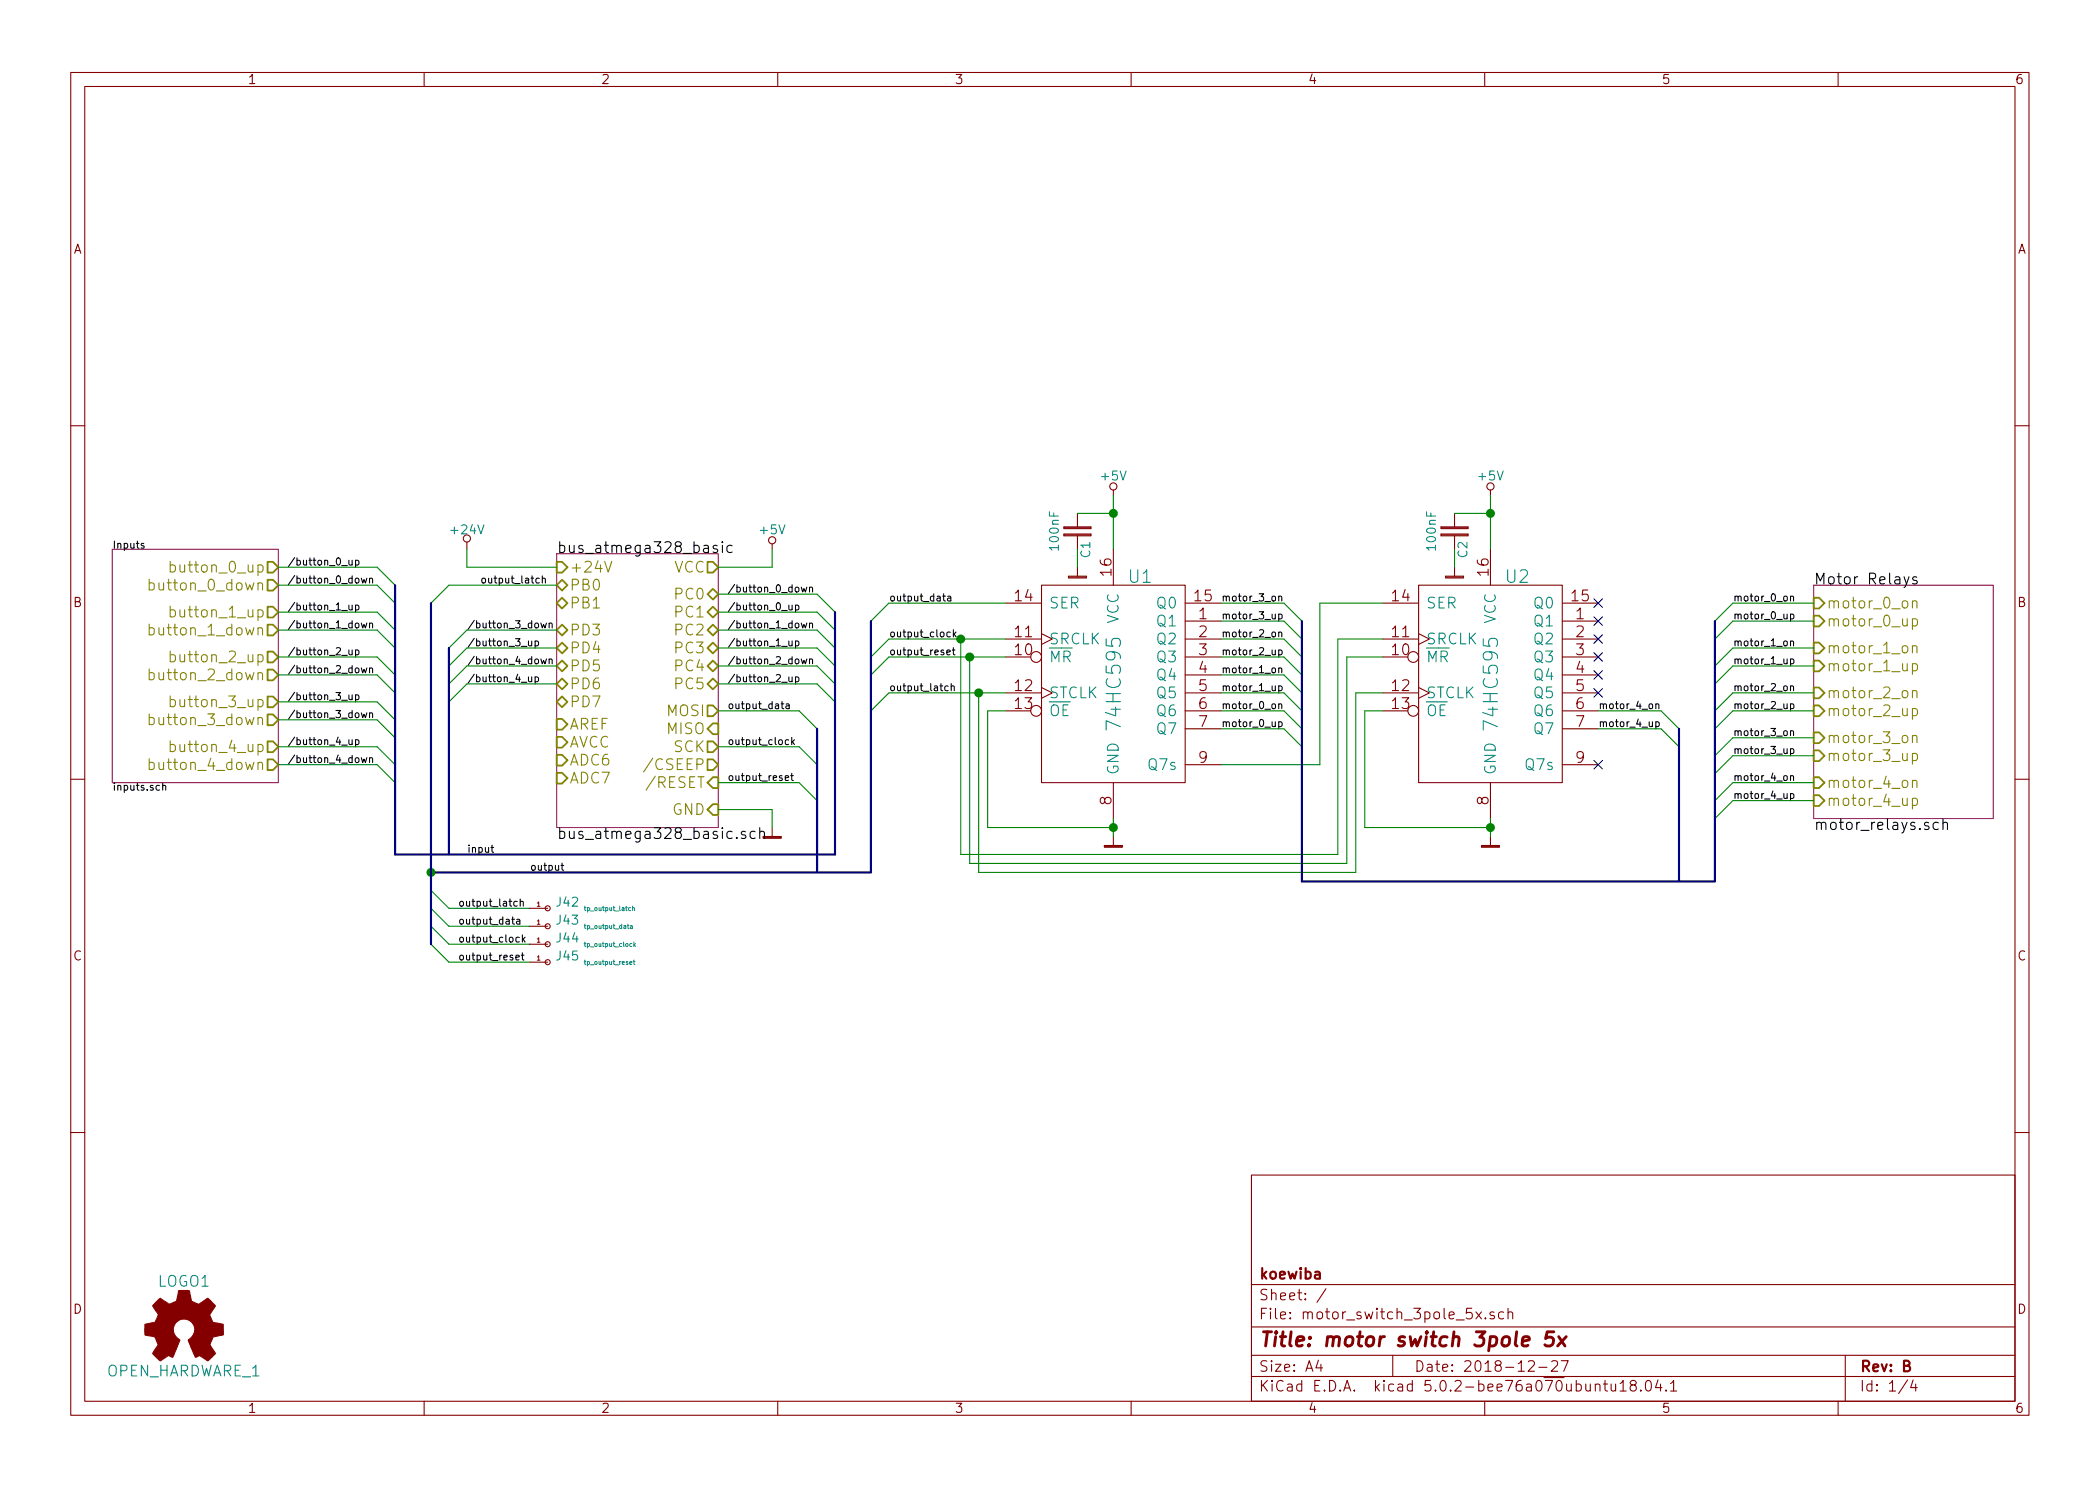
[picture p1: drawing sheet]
<svg xmlns="http://www.w3.org/2000/svg" width="297mm" height="210mm" viewBox="0 0 297 210" stroke-linecap="round" stroke-linejoin="round" font-family="sans-serif">
<g fill="none" stroke="#840000" stroke-width=".15">
<path d="M10 10.3h277v189.9h-277zM12 12.2h273v186.1h-273zM60 10.3v1.9M110 10.3v1.9M160 10.3v1.9M210 10.3v1.9M260 10.3v1.9M10 60.2h2M66 76.7v1M109.2 77v.7M150.5 74.7h3.8M150.5 74.5h3.8v.3h-3.8z"/>
<path d="M150.5 75.6h3.8v.2h-3.8zM150.5 75.7h3.8M152.4 72.6v1.9M152.4 75.8v1.9M157.5 69.3v.8M157.5 77.7v5.1M203.8 74.7h3.8M203.8 74.5h3.8v.3h-3.8zM203.8 75.6h3.8v.2h-3.8zM203.8 75.7h3.8M205.7 72.6v1.9M205.7 75.8v1.9"/>
<path d="M210.8 69.3v.8M210.8 77.7v5.1M285 60.2h2M142.2 90.4h5.1M142.2 93h3.6M142.2 98h5.1M142.2 85.3h5.1M147.3 82.8h20.3v27.9h-20.3zM147.3 89.7l1.5 .7-1.5 .8M147.3 97.3l1.5 .7-1.5 .8M151.1 81.7h2.6M151.1 81.5h2.6v.3h-2.6z"/>
<path d="M152.4 80.3v1.2M167.6 87.9h5.1M167.6 90.4h5.1M167.6 93h5.1M167.6 95.5h5.1M167.6 98h5.1M167.6 85.3h5.1M195.6 90.4h5.1M195.6 93h3.5M195.6 98h5.1M195.6 85.3h5.1M200.7 82.8h20.3v27.9h-20.3z"/>
<path d="M200.7 89.7l1.5 .7-1.5 .8M200.7 97.3l1.5 .7-1.5 .8M204.5 81.7h2.5M204.5 81.5h2.5v.3h-2.5zM205.7 80.3v1.2M221 87.9h5.1M221 90.4h5.1M221 93h5.1M221 95.5h5.1M221 98h5.1M221 85.3h5.1M10 110.3h2"/>
<path d="M107.9 118.5h2.6M107.9 118.4h2.6v.2h-2.6zM109.2 117.1v1.3M142.2 100.6h3.6M156.2 119.8h2.5M156.2 119.6h2.5v.3h-2.5zM157.5 118.4v1.2M157.5 110.7v5.1M167.6 100.6h5.1M167.6 103.1h5.1M167.6 108.2h5.1M195.6 100.6h3.5"/>
<path d="M209.5 119.8h2.6M209.5 119.6h2.6v.3h-2.6zM210.8 118.4v1.2M210.8 110.7v5.1M221 100.6h5.1M221 103.1h5.1M221 108.2h5.1M285 110.3h2M74.9 128.5h2.6M74.9 131.1h2.6M74.9 133.6h2.6M74.9 136.1h2.6"/>
<path d="M10 160.2h2M177 166.3h108v32h-108zM285 160.2h2M60 198.3v1.9M110 198.3v1.9M160 198.3v1.9M177 194.8h108M177 191.8h108M177 187.8h108M177 181.8h108M186.5 192.5l-.4 1h1M186.8 193v1"/>
<path d="M187.6 182.3l-1.3 2M197 191.8v3M208.8 185.6l.7 1M209.5 185.6l-.7 1M210 198.3v1.9M210.1 186.5h.1l-.1 .1-.1-.1h.1v.1M211.3 185.7a.37 .37 0 0 0-.6 .1v.1a.54 .54 0 0 0 .6 .3l.1 .1-.1 .2-.1 .1-.5-.1M212.7 185.7l-.5-.1-.2 .3v.6l.2 .1 .5-.1M213.3 185.7a.41 .41 0 0 1 .7 .1v.8M213.3 185.1v1.5M216.2 192.7l.2-.2 .5 .1a.4 .4 0 0 1 .1 .6l-.9 .8h.9M217.7 193.5h1.1"/>
<path d="M219.5 192.7l.2-.2h.3a.41 .41 0 0 1 .3 .7l-.9 .8h.9M220.8 192.5h1l-.6 1.5M226.8 195.8h.6M227 195.3v1.3l.2 .2h.2M227.9 195.8v.9a.45 .45 0 0 0 .6 0M228.5 195.8v1M229.2 195.8l.4-.5v1.5M229.2 196.8h.8M230.9 196l-.2-.2-.1-.2a.47 .47 0 0 1 .6-.3l.2 .3v.2l-.7 .2a.48 .48 0 0 0 0 .7 .51 .51 0 0 0 .7 0 .48 .48 0 0 0-.2-.7M232.1 196.7h.1l-.1 .1-.1-.1h.1v.1M232.9 195.5a.37 .37 0 0 1 .3-.2 .37 .37 0 0 1 .3 .3l.1 .3a.72 .72 0 0 1-.4 .9l-.3-.1a1.2 1.2 0 0 1 0-1.2zM234.5 195.2l-.3 1.1h.9"/>
<path d="M234.9 195.8v1M235.7 196.7v.1l-.1-.1h.1v.1M236.3 195.8l.4-.5v1.5M236.3 196.8h.9M260 198.3v1.9M261 191.8v6.5M269.8 195.2l-1.2 2M270.6 195.2l-.3 1.1h.9M271 195.8v1"/>
<circle cx="66" cy="76.2" r=".51"/>
<circle cx="109.2" cy="76.4" r=".51"/>
<circle cx="157.5" cy="68.8" r=".51"/>
<circle cx="210.8" cy="68.8" r=".51"/>
<circle cx="146.6" cy="93" r=".76"/>
<circle cx="199.9" cy="93" r=".76"/>
<circle cx="146.6" cy="100.6" r=".76"/>
<circle cx="199.9" cy="100.6" r=".76"/>
<circle cx="77.5" cy="128.5" r=".36"/>
<circle cx="77.5" cy="136.1" r=".36"/>
<circle cx="77.5" cy="131.1" r=".36"/>
<circle cx="77.5" cy="133.6" r=".36"/>
</g>
<path d="M215.3 189.8l1-.2v-.4l-.6-.1-.2 .1-.1 .2-.1 .9 .2 .1 .6-.1M219.8 188.4h-1l-.2 1 .3-.2h.5l.2 .1 .2 .3-.2 .7-.3 .1h-.5l-.3-.1M220.5 189.1l.9 1.3M221.5 189.1l-1.2 1.3" fill="none" stroke="#840000" stroke-width=".41"/>
<path d="M22.1 184.2l.6-.5 1.2 .8 .3-.1 .8-.3 .3-1.5h1.3h.2l.3 1.5 1 .5 1.3-.9 1.1 1-.2 .3a1.79 1.79 0 0 0-.6 1.2l.4 .9 1.5 .3v1.5l-1.4 .2-.5 1.2 .8 1.2-.1 .1-1 1-1.2-.8-.6 .2-1-2.4a1.54 1.54 0 0 0 .4-2.6 1.54 1.54 0 0 0-2.5 1 1.97 1.97 0 0 0 1 1.6l-1.1 2.4-.6-.2-1.2 .7-1-1 .8-1.2-.5-1.1-1.4-.4v-1.4l1.2-.3a.83 .83 0 0 0 .6-.7l.1-.4-.8-1.2z" fill="#840000" stroke="#840000" stroke-width=".15"/>
<path d="M15.9 77.7h23.5v33h-23.5zM78.7 78.4h22.9v38.7h-22.9zM256.5 82.8h25.4v33h-25.4z" fill="none" stroke="#840084" stroke-width=".15"/>
<g fill="none" stroke="#000" stroke-width=".15">
<path d="M20.3 76.9h-.2l-.1 .1 .1 .2 .2 .1v.2h-.3M49.4 79.3v.6l.3 .1 .1-.1M49.8 79.3v.7M50.3 79.3h.3l.2 .2-.1 .4h-.4M50.3 79.3v1M101.4 77.2a.37 .37 0 0 0-.5 .2v.2l.4 .1 .2 .2-.1 .2-.1 .1-.4-.1M102.2 76.7h-.1h.1v.1M102.2 77.2v1M103.6 77.2a.48 .48 0 0 0-.8 .2l.1 .6a.48 .48 0 0 0 .7 .1M49.4 85.6v.7h.3l.1-.1M49.4 92v.6l.3 .1 .1-.1M49.4 98.3v.7h.3l.1-.1"/>
<path d="M49.8 85.6v.7M49.8 92v.7M49.8 98.3v.7M50.3 85.7l.3-.1 .2 .2-.1 .5h-.4M50.3 92h.3l.2 .2-.1 .4h-.4M50.3 98.4l.3-.1 .2 .2-.1 .5h-.4M50.3 85.6v1M50.3 92v1M50.3 98.3v1M51.1 81.8l.2 .7 .2-.5 .2 .5 .2-.7M51.1 88.2l.2 .6 .2-.4 .2 .4 .2-.6M51.1 94.5l.2 .7 .2-.5 .2 .5 .2-.7"/>
<path d="M52.3 81.9l.1-.1 .3 .1v.6M52.3 88.3l.1-.1h.3v.6M52.3 94.6l.1-.1 .3 .1v.6M52.3 81.8v.7M52.3 88.2v.6M52.3 94.5v.7M68.2 81.9l.3-.1 .2 .2v.3l-.2 .2h-.2l-.2-.2zM74.8 90.7v.6l.3 .1 .1-.1M74.8 95.8v.6l.3 .1 .1-.1M75.2 90.7v.7M75.2 95.8v.7M75.7 90.7h.3l.2 .2-.1 .4h-.4"/>
<path d="M75.7 95.8h.3l.2 .2-.1 .4h-.4M75.7 90.7v1M75.7 95.8v1M76.5 88.2l.2 .6 .2-.4 .2 .4 .2-.6M76.5 93.2l.2 .7 .2-.5 .2 .5 .2-.7M76.7 81.9h.1a.23 .23 0 0 1 .3 .1v.5M77.7 88.3l.1-.1h.3v.6M77.7 93.3l.1-.1 .3 .1v.6M77.7 88.2v.6M77.7 93.2v.7M110.5 99.6h.4M110.6 99.3v.8l.3 .2"/>
<path d="M111.2 99.6h.4v.7M111.6 85.6v.7h.3l.1-.1M111.6 90.7v.6l.3 .1 .1-.1M111.6 95.8v.6l.3 .1 .1-.1M111.6 99.8l-.3 .1-.1 .1 .1 .3 .3-.1M112 85.6v.7M112 90.7v.7M112 95.8v.7M112.5 85.7l.3-.1 .2 .2-.1 .5h-.4M112.5 90.7h.3l.2 .2-.1 .4h-.4M112.5 95.8h.3l.2 .2-.1 .4h-.4M112.5 85.6v1"/>
<path d="M112.5 90.7v1M112.5 95.8v1M113.3 83.1l.2 .7 .2-.5 .2 .5 .2-.7M113.3 88.2l.2 .6 .2-.4 .2 .4 .2-.6M113.3 93.2l.2 .7 .2-.5 .2 .5 .2-.7M114.5 83.2l.1-.1h.3v.7M114.5 88.3l.1-.1h.3v.6M114.5 93.3l.1-.1 .3 .1v.6M114.5 83.1v.7M114.5 88.2v.6M114.5 93.2v.7M133.3 84.3h.4"/>
<path d="M133.5 84v.9l.2 .1M133.9 92.3l.5-.1v-.2h-.3l-.2 .1 .1 .5h.4M134.1 84.4h.3l.1 .6M134.1 97.1l-.3-.1-.2 .3 .1 .4h.4M134.4 89.5l-.3-.1-.2 .2 .1 .5h.4M134.5 84.6h-.3l-.2 .2 .2 .2h.3M134.5 97.1l.2-.1 .3 .1v.6M134.5 96.7v1M134.7 92h.4M134.8 91.6v.9l.3 .2M134.8 89.1v1M135 89.7l.2 .4"/>
<path d="M135.2 89.4l-.4 .4M180.9 99.7l.1-.1h.3v.7M180.9 94.6l.1-.1 .3 .1v.6M180.9 97.1l.3-.1 .2 .3-.1 .4h-.4M180.9 89.5l.1-.1 .3 .1v.6M180.9 92h.3l.2 .2-.1 .4h-.4M180.9 84.4l.1-.1 .3 .1v.6M180.9 86.9h.3l.2 .2-.1 .4h-.4M180.9 84.3v.7M180.9 86.9v1M180.9 89.4v.7M180.9 92v1"/>
<path d="M180.9 94.5v.7M180.9 97v1.1M180.9 99.6v.7M234.2 99.7l.1-.1h.3v.7M234.2 99.6v.7M253.3 84.4l.1-.1 .2 .1 .1 .6M253.3 86.9h.2l.2 .2-.1 .4h-.3M253.3 90.8l.1-.1h.2l.1 .7M253.3 93.3l.2-.1 .2 .2-.1 .5h-.3M253.3 97.1l.1-.1 .2 .1 .1 .6M253.3 99.6h.2l.2 .2-.1 .4h-.3M253.3 84.3v.7"/>
<path d="M253.3 86.9v1M253.3 90.7v.7M253.3 93.2v1.1M253.3 97v.7M253.3 99.6v1M270 81.6l-.5 1.4-.2 .1M271.1 81.7a.37 .37 0 0 0-.6 .1l.1 .2 .4 .1 .2 .2-.1 .2-.1 .1-.5-.1M23 111.2l.1-.1 .3 .1v.6M23 110.8v1M49.4 104.7v.6l.3 .1 .1-.1M49.8 104.7v.7M50.3 104.7h.3l.2 .2-.1 .4h-.4"/>
<path d="M50.3 104.7v1M51.1 100.9l.2 .6 .2-.4 .2 .4 .2-.6M51.1 107.2l.2 .7 .2-.5 .2 .5 .2-.7M52.3 101l.1-.1h.3v.6M52.3 107.3l.1-.1 .3 .1v.6M52.3 100.9v.6M52.3 107.2v.7M69.4 119.9h.4M69.6 119.6v.8l.2 .2M105.4 117.7a.37 .37 0 0 0-.5 .1v.3h.4l.2 .2-.1 .3h-.1h-.4M106.8 117.7l-.4-.1-.3 .3v.4l.1 .3h.2h.4M107.5 117.7a.41 .41 0 0 1 .6 .1v.8"/>
<path d="M107.5 117.1v1.5M111.1 110.1l.5-.1-.1-.2-.3-.1-.1 .2v.5h.4M111.6 104.7h-.3l-.2 .2 .1 .4h.4M111.8 109.7h.4M112 109.4v.9l.2 .1M112 104.3v1.1M112.1 104.9l.3 .5M112.4 104.7l-.4 .3M180.9 102.2l.3-.1 .2 .2-.1 .5h-.4M180.9 102.1v1M234.2 102.2l.3-.1 .2 .2-.1 .5h-.4M234.2 102.1v1"/>
<path d="M253.3 103.5l.1-.1h.2l.1 .7M253.3 106l.2-.1 .2 .2-.1 .5h-.3M253.3 109.8l.1-.1 .2 .1 .1 .6M253.3 112.3h.2l.2 .2-.1 .4h-.3M253.3 103.4v.7M253.3 105.9v1.1M253.3 109.7v.7M253.3 112.3v1M274.2 116.4a.48 .48 0 0 0-.8 .2l.1 .6a.48 .48 0 0 0 .7 .1M274.8 116.5a.38 .38 0 0 1 .7 .1v.8M274.8 115.8v1.6M72.4 130.1h.4"/>
<path d="M72.5 129.7v.9l.3 .2M73 135.5l.5-.1-.1-.2-.3-.1-.1 .2v.5h.4M73.1 130.1h.4v.7M73.2 127.6l-.3-.1-.2 .2 .1 .5h.4M73.5 132.7l-.3-.1-.2 .2 .1 .4h.4M73.5 130.3h-.3l-.1 .2 .1 .3 .3-.1M73.6 127.6l.1-.1 .3 .1v.6M73.6 127.2v1M73.7 135.1h.4M73.9 134.8v.9l.2 .1M73.9 132.3v1M74 132.9l.3 .4"/>
<path d="M74.3 132.6l-.4 .4M79.3 122.4h.4M79.5 122.1v.9l.2 .1"/>
</g>
<g fill="none" stroke="#848400" stroke-width=".15">
<path d="M24.1 79.4v1.5M85.5 79.4l.5 1.5 .5-1.5M21.1 82.5a.53 .53 0 0 1 .7 .1v.7a.48 .48 0 0 1-.7 .1M21.1 88.9a.53 .53 0 0 1 .7 0v.8a.48 .48 0 0 1-.7 .1M21.1 95.2a.53 .53 0 0 1 .7 .1v.7a.48 .48 0 0 1-.7 .1M21.1 82v1.5M21.1 88.3v1.5M21.1 94.7v1.5M24.1 80a.48 .48 0 0 1 .7 .2l-.1 .6a.48 .48 0 0 1-.6 .1M24.1 86.4a.48 .48 0 0 1 .7 .2l-.1 .5a.48 .48 0 0 1-.6 .1M24.1 92.7a.48 .48 0 0 1 .7 .2l-.1 .6a.48 .48 0 0 1-.6 .1M24.1 99.1a.48 .48 0 0 1 .7 .2l-.1 .5a.48 .48 0 0 1-.6 .1"/>
<path d="M24.1 85.8v1.5M24.1 92.1v1.5M24.1 98.5v1.5M36.5 82.6a.38 .38 0 0 1 .6 .1v.8M36.5 88.9a.38 .38 0 0 1 .6 .1v.8M36.5 95.3a.38 .38 0 0 1 .6 .1v.8M270.5 85.1a.38 .38 0 0 1 .6 .1v.8M270.5 87.6l.4-.1 .3 .3v.5l-.1 .2-.2 .1-.4-.1M270.5 91.5a.38 .38 0 0 1 .6 .1v.8M270.5 94l.4-.1 .3 .3v.4l-.1 .2-.2 .1-.4-.1M270.5 97.8a.38 .38 0 0 1 .6 .1v.8M270.5 85v1"/>
<path d="M270.5 87.5v1.6M270.5 91.4v1M270.5 93.9v1.5M270.5 97.7v1M21.1 101.6a.53 .53 0 0 1 .7 0v.8a.48 .48 0 0 1-.7 .1M21.1 107.9a.53 .53 0 0 1 .7 .1v.7a.48 .48 0 0 1-.7 .1M21.1 101v1.5M21.1 107.4v1.5M24.1 105.4a.48 .48 0 0 1 .7 .2l-.1 .6a.48 .48 0 0 1-.6 .1M24.1 104.8v1.5M36.5 101.6a.38 .38 0 0 1 .6 .1v.8M36.5 108a.38 .38 0 0 1 .6 .1v.8"/>
<path d="M92.3 107.3l-1.3 1.9M270.5 100.3l.4-.1 .3 .3v.5l-.1 .2-.2 .1-.4-.1M270.5 106.7l.4-.1 .3 .3v.4l-.1 .2-.2 .1-.4-.1M270.5 104.2a.38 .38 0 0 1 .6 .1v.8M270.5 113l.4-.1 .3 .3v.5l-.1 .2-.2 .1-.4-.1M270.5 110.5a.38 .38 0 0 1 .6 .1v.8M270.5 100.2v1.6M270.5 104.1v1M270.5 106.6v1.5M270.5 110.4v1M270.5 112.9v1.6"/>
</g>
<g fill="none" stroke="#848400" stroke-width=".25">
<path d="M37.8 79.5h.8l.8 .8-.8 .7h-.8zM78.7 79.5h.8l.8 .8-.8 .7h-.8zM100.1 79.5h.7l.8 .8-.8 .7h-.7zM37.8 82h.8l.8 .8-.8 .8h-.8zM37.8 85.8h.8l.8 .8-.8 .8h-.8zM37.8 88.4h.8l.8 .7-.8 .8h-.8zM37.8 92.2h.8l.8 .8-.8 .7h-.8zM37.8 94.7h.8l.8 .8-.8 .8h-.8zM37.8 98.5h.8l.8 .8-.8 .8h-.8zM78.7 91.7l.8-.8 .8 .8-.8 .8zM78.7 89.1l.8-.7 .8 .7-.8 .8zM78.7 94.2l.8-.7 .8 .7-.8 .8z"/>
<path d="M78.7 99.3l.8-.8 .8 .8-.8 .8zM78.7 96.8l.8-.8 .8 .8-.8 .7zM78.7 82.8l.8-.8 .8 .8-.8 .8zM78.7 85.3l.8-.7 .8 .7-.8 .8zM100.1 86.6l.7-.8 .8 .8-.8 .8zM100.1 91.7l.7-.8 .8 .8-.8 .8zM100.1 89.1l.7-.7 .8 .7-.8 .8zM100.1 84.1l.7-.8 .8 .8-.8 .7zM100.1 96.8l.7-.8 .8 .8-.8 .7zM100.1 94.2l.7-.7 .8 .7-.8 .8zM100.1 99.8h.7l.8 .8-.8 .7h-.7zM256.5 84.6h.8l.8 .7-.8 .8h-.8z"/>
<path d="M256.5 87.1h.8l.8 .8-.8 .7h-.8zM256.5 90.9h.8l.8 .8-.8 .8h-.8zM256.5 93.5h.8l.8 .7-.8 .8h-.8zM256.5 99.8h.8l.8 .8-.8 .7h-.8zM256.5 97.3h.8l.8 .7-.8 .8h-.8zM37.8 101.1h.8l.8 .7-.8 .8h-.8zM37.8 104.9h.8l.8 .8-.8 .7h-.8zM37.8 107.4h.8l.8 .8-.8 .8h-.8zM78.7 101.7h.8l.8 .8-.8 .7h-.8zM78.7 104.3h.8l.8 .7-.8 .8h-.8zM78.7 106.8h.8l.8 .8-.8 .7h-.8zM78.7 109.3h.8l.8 .8-.8 .8h-.8z"/>
<path d="M100.1 114.5l.7-.7h.8v1.5h-.8zM100.1 107.4h.7l.8 .8-.8 .8h-.7zM100.1 103.1l.7-.7h.8v1.5h-.8zM100.1 104.9h.7l.8 .8-.8 .7h-.7zM100.8 110h.8v1.5h-.8l-.7-.8zM256.5 106.2h.8l.8 .7-.8 .8h-.8zM256.5 103.6h.8l.8 .8-.8 .8h-.8zM256.5 112.5h.8l.8 .8-.8 .7h-.8zM256.5 110h.8l.8 .7-.8 .8h-.8z"/>
</g>
<g fill="none" stroke="#000084" stroke-width=".15">
<path d="M225.5 89.8l1.2 1.2M225.5 92.3l1.2 1.3M225.5 94.9l1.2 1.2M225.5 97.4l1.2 1.2M225.5 84.7l1.2 1.2M225.5 87.3l1.2 1.2M226.7 89.8l-1.2 1.2M226.7 92.3l-1.2 1.3M226.7 94.9l-1.2 1.2M226.7 97.4l-1.2 1.2M226.7 84.7l-1.2 1.2M226.7 87.3l-1.2 1.2"/>
<path d="M225.5 107.6l1.2 1.2M226.7 107.6l-1.2 1.2"/>
</g>
<g fill="none" stroke="#008400" stroke-width=".15">
<path d="M66 77.7v2.6h12.7M109.2 77.7v2.6h-7.6M152.4 72.6h5.1M152.4 77.7v2.6M157.5 70.1v7.6M205.7 72.6h5.1M205.7 77.7v2.6M210.8 70.1v7.6M39.4 80.3h13.9l2.6 2.5M39.4 93h13.9l2.6 2.5M39.4 95.5h13.9l2.6 2.5M39.4 82.8h13.9l2.6 2.5"/>
<path d="M39.4 86.6h13.9l2.6 2.5M39.4 89.1h13.9l2.6 2.6M39.4 99.3h13.9l2.6 2.5M78.7 91.7h-12.7l-2.5 2.5M78.7 94.2h-12.7l-2.5 2.6M78.7 82.8h-15.2l-2.5 2.5M78.7 89.1h-12.7l-2.5 2.6M78.7 96.8h-12.7l-2.5 2.5M101.6 91.7h14l2.5 2.5M101.6 94.2h14l2.5 2.6M101.6 86.6h14l2.5 2.5M101.6 89.1h14l2.5 2.6"/>
<path d="M101.6 84.1h14l2.5 2.5M101.6 96.8h14l2.5 2.5M135.9 90.4v30.5h53.3v-30.5h6.4M137.2 93v29.2h53.3v-29.2h5.1M138.4 98v25.4h53.4v-25.4h3.8M142.2 85.3h-16.5l-2.5 2.6M142.2 90.4h-16.5l-2.5 2.6M142.2 93h-16.5l-2.5 2.5M142.2 98h-16.5l-2.5 2.6M172.7 85.3h8.9l2.5 2.6M172.7 87.9h8.9l2.5 2.5M172.7 90.4h8.9l2.5 2.6"/>
<path d="M172.7 93h8.9l2.5 2.5M172.7 95.5h8.9l2.5 2.5M172.7 98h8.9l2.5 2.6M195.6 85.3h-8.9v22.9h-14M256.5 85.3h-11.4l-2.5 2.6M256.5 87.9h-11.4l-2.5 2.5M256.5 91.7h-11.4l-2.5 2.5M256.5 94.2h-11.4l-2.5 2.6M256.5 98h-11.4l-2.5 2.6M39.4 108.2h13.9l2.6 2.5M39.4 101.8h13.9l2.6 2.6M39.4 105.7h13.9l2.6 2.5"/>
<path d="M101.6 114.5h7.6v2.6M101.6 100.6h11.4l2.6 2.5M101.6 110.7h11.4l2.6 2.6M101.6 105.7h11.4l2.6 2.5M142.2 100.6h-2.5v16.5h17.8M157.5 115.8v2.6M172.7 100.6h8.9l2.5 2.5M172.7 103.1h8.9l2.5 2.6M195.6 100.6h-2.6v16.5h17.8M210.8 115.8v2.6M226.1 100.6h8.8l2.6 2.5M226.1 103.1h8.8l2.6 2.6"/>
<path d="M256.5 100.6h-11.4l-2.5 2.5M256.5 104.4h-11.4l-2.5 2.5M256.5 106.9h-11.4l-2.5 2.6M256.5 110.7h-11.4l-2.5 2.6M256.5 113.3h-11.4l-2.5 2.5M61 126l2.5 2.5h11.4M61 128.5l2.5 2.6h11.4M61 131.1l2.5 2.5h11.4M61 133.6l2.5 2.5h11.4"/>
</g>
<g fill="#008400" stroke="#008400" stroke-width=".25">
<circle cx="157.5" cy="72.6" r=".51"/>
<circle cx="210.8" cy="72.6" r=".51"/>
<circle cx="210.8" cy="117.1" r=".51"/>
<circle cx="157.5" cy="117.1" r=".51"/>
<circle cx="135.9" cy="90.4" r=".51"/>
<circle cx="137.2" cy="93" r=".51"/>
<circle cx="138.4" cy="98" r=".51"/>
<circle cx="61" cy="123.4" r=".51"/>
</g>
<path d="M55.9 82.8v38.1h62.2v-34.3M61 85.3v48.3M63.5 91.7v29.2M123.2 87.9v35.5h-62.2M184.1 87.9v36.8h58.5v-36.8M115.6 103.1v20.3M237.5 103.1v21.6" fill="none" stroke="#000084" stroke-width=".3"/>
<path d="M82.7 128.4h.2M89.1 136.2h.3v-.1l-.2-.1-.1 .1v.3h.3M89.2 131h.2l.1 .4M89.5 131.1l-.3 .1v.2h.3M89.5 128.5l.2-.1 .1 .4M89.5 128.2v.6M89.6 136h.2M89.7 135.8v.6l.1 .1M89.7 133.3v.6M89.7 133.7l.2 .2M89.9 133.5l-.2 .3" fill="none" stroke="#008484" stroke-width=".14"/>
<g font-size="2.8" fill="#008484">
<text x="158.6" y="102.7" transform="rotate(-90 158.6 102.7)">74HC595</text>
<text x="211.9" y="102.7" transform="rotate(-90 211.9 102.7)">74HC595</text>
</g>
<text font-size="2.8" fill="#840000" x="178" y="190.5">Title: motor switch 3pole 5x</text>
<g font-size="2.5" fill="#008484">
<text x="159.7" y="82.5">U1</text>
<text x="213.1" y="82.5">U2</text>
</g>
<g font-size="2.1" fill="#848400">
<text x="21.9" y="83.6">button_0_down</text>
<text x="24.9" y="81">button_0_up</text>
<text x="80.5" y="81">+24V</text>
<text x="80.5" y="83.6">PB0</text>
<text x="95.4" y="81">VCC</text>
<text x="21.9" y="89.9">button_1_down</text>
<text x="24.9" y="87.4">button_1_up</text>
<text x="80.5" y="89.9">PD3</text>
<text x="80.5" y="86.1">PB1</text>
<text x="95.7" y="87.4">PC1</text>
<text x="95.7" y="89.9">PC2</text>
<text x="95.7" y="84.8">PC0</text>
<text x="258.3" y="86.1">motor_0_on</text>
<text x="258.3" y="88.6">motor_0_up</text>
<text x="24.9" y="93.7">button_2_up</text>
<text x="80.5" y="92.5">PD4</text>
<text x="80.5" y="95">PD5</text>
<text x="95.7" y="92.5">PC3</text>
<text x="95.7" y="95">PC4</text>
<text x="258.3" y="92.5">motor_1_on</text>
<text x="258.3" y="95">motor_1_up</text>
<text x="21.9" y="96.3">button_2_down</text>
<text x="24.9" y="100.1">button_3_up</text>
<text x="80.5" y="100.1">PD7</text>
<text x="80.5" y="97.5">PD6</text>
<text x="94.4" y="101.3">MOSI</text>
<text x="95.7" y="97.5">PC5</text>
<text x="258.3" y="101.3">motor_2_up</text>
<text x="258.3" y="98.8">motor_2_on</text>
<text x="21.9" y="102.6">button_3_down</text>
<text x="24.9" y="106.4">button_4_up</text>
<text x="80.5" y="103.2">AREF</text>
<text x="80.5" y="105.8">AVCC</text>
<text x="94.4" y="103.9">MISO</text>
<text x="95.4" y="106.4">SCK</text>
<text x="258.3" y="107.7">motor_3_up</text>
<text x="258.3" y="105.2">motor_3_on</text>
<text x="21.9" y="109">button_4_down</text>
<text x="80.5" y="108.3">ADC6</text>
<text x="80.5" y="110.9">ADC7</text>
<text x="92" y="109">/CSEEP</text>
<text x="92.2" y="111.5">/RESET</text>
<text x="258.3" y="111.5">motor_4_on</text>
<text x="95.1" y="115.3">GND</text>
<text x="258.3" y="114">motor_4_up</text>
</g>
<g font-size="2.1">
<text x="78.7" y="78.3">bus_atmega328_basic</text>
<text x="256.5" y="82.7">Motor Relays</text>
<text x="78.7" y="118.7">bus_atmega328_basic.sch</text>
<text x="256.5" y="117.4">motor_relays.sch</text>
</g>
<g font-size="2.1" fill="#840000">
<text x="157.2" y="81.4" transform="rotate(-90 157.2 81.4)">16</text>
<text x="210.6" y="81.4" transform="rotate(-90 210.6 81.4)">16</text>
<text x="143.6" y="85.1">14</text>
<text x="169" y="85.1">15</text>
<text x="169.6" y="87.6">1</text>
<text x="197" y="85.1">14</text>
<text x="222.4" y="85.1">15</text>
<text x="222.9" y="87.6">1</text>
<text x="143.6" y="92.7">10</text>
<text x="143.6" y="90.2">11</text>
<text x="169.6" y="90.2">2</text>
<text x="169.6" y="92.7">3</text>
<text x="169.6" y="95.2">4</text>
<text x="197" y="92.7">10</text>
<text x="197" y="90.2">11</text>
<text x="222.9" y="90.2">2</text>
<text x="222.9" y="92.7">3</text>
<text x="222.9" y="95.2">4</text>
<text x="143.6" y="97.8">12</text>
<text x="143.6" y="100.3">13</text>
<text x="169.6" y="97.8">5</text>
<text x="169.6" y="100.3">6</text>
<text x="197" y="97.8">12</text>
<text x="197" y="100.3">13</text>
<text x="222.9" y="97.8">5</text>
<text x="222.9" y="100.3">6</text>
<text x="169.6" y="102.9">7</text>
<text x="169.6" y="107.9">9</text>
<text x="222.9" y="102.9">7</text>
<text x="222.9" y="107.9">9</text>
<text x="157.2" y="113.9" transform="rotate(-90 157.2 113.9)">8</text>
<text x="210.6" y="113.9" transform="rotate(-90 210.6 113.9)">8</text>
<text x="178" y="184">Sheet: /</text>
<text x="178" y="181">koewiba</text>
<text x="178" y="186.7">File: motor_switch_3pole_5x.sch</text>
<text x="178" y="196.9">KiCad E.D.A. kicad 5.0.2-bee76a070ubuntu18.04.1</text>
<text x="178" y="194.1">Size: A4</text>
<text x="200" y="194.1">Date: 2018-12-27</text>
<text x="263" y="194.1">Rev: B</text>
<text x="263" y="196.9">Id: 1/4</text>
</g>
<g font-size="2.1" fill="#008484">
<text x="148.3" y="86.1">SER</text>
<text x="158.2" y="88.3" transform="rotate(-90 158.2 88.3)">VCC</text>
<text x="163.8" y="88.6">Q1</text>
<text x="163.8" y="86.1">Q0</text>
<text x="201.7" y="86.1">SER</text>
<text x="211.6" y="88.3" transform="rotate(-90 211.6 88.3)">VCC</text>
<text x="217.1" y="88.6">Q1</text>
<text x="217.1" y="86.1">Q0</text>
<text x="148.3" y="93.7">MR</text>
<text x="148.3" y="91.2">SRCLK</text>
<text x="163.8" y="91.2">Q2</text>
<text x="163.8" y="93.7">Q3</text>
<text x="201.7" y="93.7">MR</text>
<text x="201.7" y="91.2">SRCLK</text>
<text x="217.1" y="91.2">Q2</text>
<text x="217.1" y="93.7">Q3</text>
<text x="148.3" y="98.8">STCLK</text>
<text x="148.3" y="101.3">OE</text>
<text x="163.8" y="96.3">Q4</text>
<text x="163.8" y="98.8">Q5</text>
<text x="163.8" y="101.3">Q6</text>
<text x="201.7" y="98.8">STCLK</text>
<text x="201.7" y="101.3">OE</text>
<text x="217.1" y="96.3">Q4</text>
<text x="217.1" y="98.8">Q5</text>
<text x="217.1" y="101.3">Q6</text>
<text x="163.8" y="103.9">Q7</text>
<text x="217.1" y="103.9">Q7</text>
<text x="158.2" y="109.7" transform="rotate(-90 158.2 109.7)">GND</text>
<text x="162.6" y="109">Q7s</text>
<text x="211.6" y="109.7" transform="rotate(-90 211.6 109.7)">GND</text>
<text x="216" y="109">Q7s</text>
<text x="22.3" y="182.1">LOGO1</text>
<text x="15" y="194.8">OPEN_HARDWARE_1</text>
</g>
<g font-size="1.8" fill="#840000">
<text x="35" y="11.9">1</text>
<text x="85" y="11.9">2</text>
<text x="135" y="11.9">3</text>
<text x="185" y="11.9">4</text>
<text x="235" y="11.9">5</text>
<text x="285" y="11.9">6</text>
<text x="10.4" y="35.9">A</text>
<text x="285.4" y="35.9">A</text>
<text x="10.4" y="85.9">B</text>
<text x="285.4" y="85.9">B</text>
<text x="10.4" y="135.9">C</text>
<text x="285.4" y="135.9">C</text>
<text x="10.4" y="185.9">D</text>
<text x="285.4" y="185.9">D</text>
<text x="35" y="199.9">1</text>
<text x="85" y="199.9">2</text>
<text x="135" y="199.9">3</text>
<text x="185" y="199.9">4</text>
<text x="235" y="199.9">5</text>
<text x="285" y="199.9">6</text>
</g>
<g font-size="1.8" fill="#008484">
<text x="155.9" y="68">+5V</text>
<text x="209.2" y="68">+5V</text>
<text x="64" y="75.6">+24V</text>
<text x="107.6" y="75.6">+5V</text>
<text x="149.8" y="77.7" transform="rotate(-90 149.8 77.7)">100nF</text>
<text x="203.1" y="77.7" transform="rotate(-90 203.1 77.7)">100nF</text>
<text x="154.2" y="78.9" transform="rotate(-90 154.2 78.9)">C1</text>
<text x="207.6" y="78.9" transform="rotate(-90 207.6 78.9)">C2</text>
<text x="78.8" y="128.3">J42</text>
<text x="78.8" y="130.8">J43</text>
<text x="78.8" y="133.4">J44</text>
<text x="78.8" y="135.9">J45</text>
</g>
<g font-size="1.4">
<text x="15.9" y="77.6">Inputs</text>
<text x="40.6" y="80">/button_0_up</text>
<text x="40.6" y="82.5">/button_0_down</text>
<text x="69" y="82.5">output_latch</text>
<text x="102.9" y="83.8">/button_0_down</text>
<text x="40.6" y="86.4">/button_1_up</text>
<text x="40.6" y="88.9">/button_1_down</text>
<text x="66" y="88.9">/button_3_down</text>
<text x="102.9" y="86.4">/button_0_up</text>
<text x="102.9" y="88.9">/button_1_down</text>
<text x="125.7" y="85.1">output_data</text>
<text x="172.7" y="85.1">motor_3_on</text>
<text x="172.7" y="87.6">motor_3_up</text>
<text x="245.1" y="85.1">motor_0_on</text>
<text x="245.1" y="87.6">motor_0_up</text>
<text x="40.6" y="92.7">/button_2_up</text>
<text x="40.6" y="95.2">/button_2_down</text>
<text x="66" y="91.4">/button_3_up</text>
<text x="66" y="94">/button_4_down</text>
<text x="102.9" y="91.4">/button_1_up</text>
<text x="102.9" y="94">/button_2_down</text>
<text x="125.7" y="90.2">output_clock</text>
<text x="125.7" y="92.7">output_reset</text>
<text x="172.7" y="95.2">motor_1_on</text>
<text x="172.7" y="90.2">motor_2_on</text>
<text x="172.7" y="92.7">motor_2_up</text>
<text x="245.1" y="91.4">motor_1_on</text>
<text x="245.1" y="94">motor_1_up</text>
<text x="40.6" y="101.6">/button_3_down</text>
<text x="40.6" y="99.1">/button_3_up</text>
<text x="66" y="96.5">/button_4_up</text>
<text x="102.9" y="96.5">/button_2_up</text>
<text x="102.9" y="100.3">output_data</text>
<text x="125.7" y="97.8">output_latch</text>
<text x="172.7" y="100.3">motor_0_on</text>
<text x="172.7" y="97.8">motor_1_up</text>
<text x="226.1" y="100.3">motor_4_on</text>
<text x="245.1" y="97.8">motor_2_on</text>
<text x="245.1" y="100.3">motor_2_up</text>
<text x="40.6" y="105.4">/button_4_up</text>
<text x="40.6" y="107.9">/button_4_down</text>
<text x="102.9" y="105.4">output_clock</text>
<text x="172.7" y="102.9">motor_0_up</text>
<text x="226.1" y="102.9">motor_4_up</text>
<text x="245.1" y="104.1">motor_3_on</text>
<text x="245.1" y="106.7">motor_3_up</text>
<text x="15.9" y="111.9">inputs.sch</text>
<text x="102.9" y="110.5">output_reset</text>
<text x="245.1" y="110.5">motor_4_on</text>
<text x="245.1" y="113">motor_4_up</text>
<text x="66" y="120.6">input</text>
<text x="74.9" y="123.2">output</text>
<text x="64.8" y="128.3">output_latch</text>
<text x="64.8" y="130.8">output_data</text>
<text x="64.8" y="133.3">output_clock</text>
<text x="64.8" y="135.9">output_reset</text>
</g>
<g font-size=".9" fill="#840000">
<text x="76" y="128.3">1</text>
<text x="76" y="130.8">1</text>
<text x="76" y="133.4">1</text>
<text x="76" y="135.9">1</text>
</g>
<g font-size=".9" fill="#008484">
<text x="82.9" y="131.4">tp_output_data</text>
<text x="83" y="128.9">tp_output_latch</text>
<text x="82.9" y="134">tp_output_clock</text>
<text x="82.9" y="136.5">tp_output_reset</text>
</g>
</svg>
